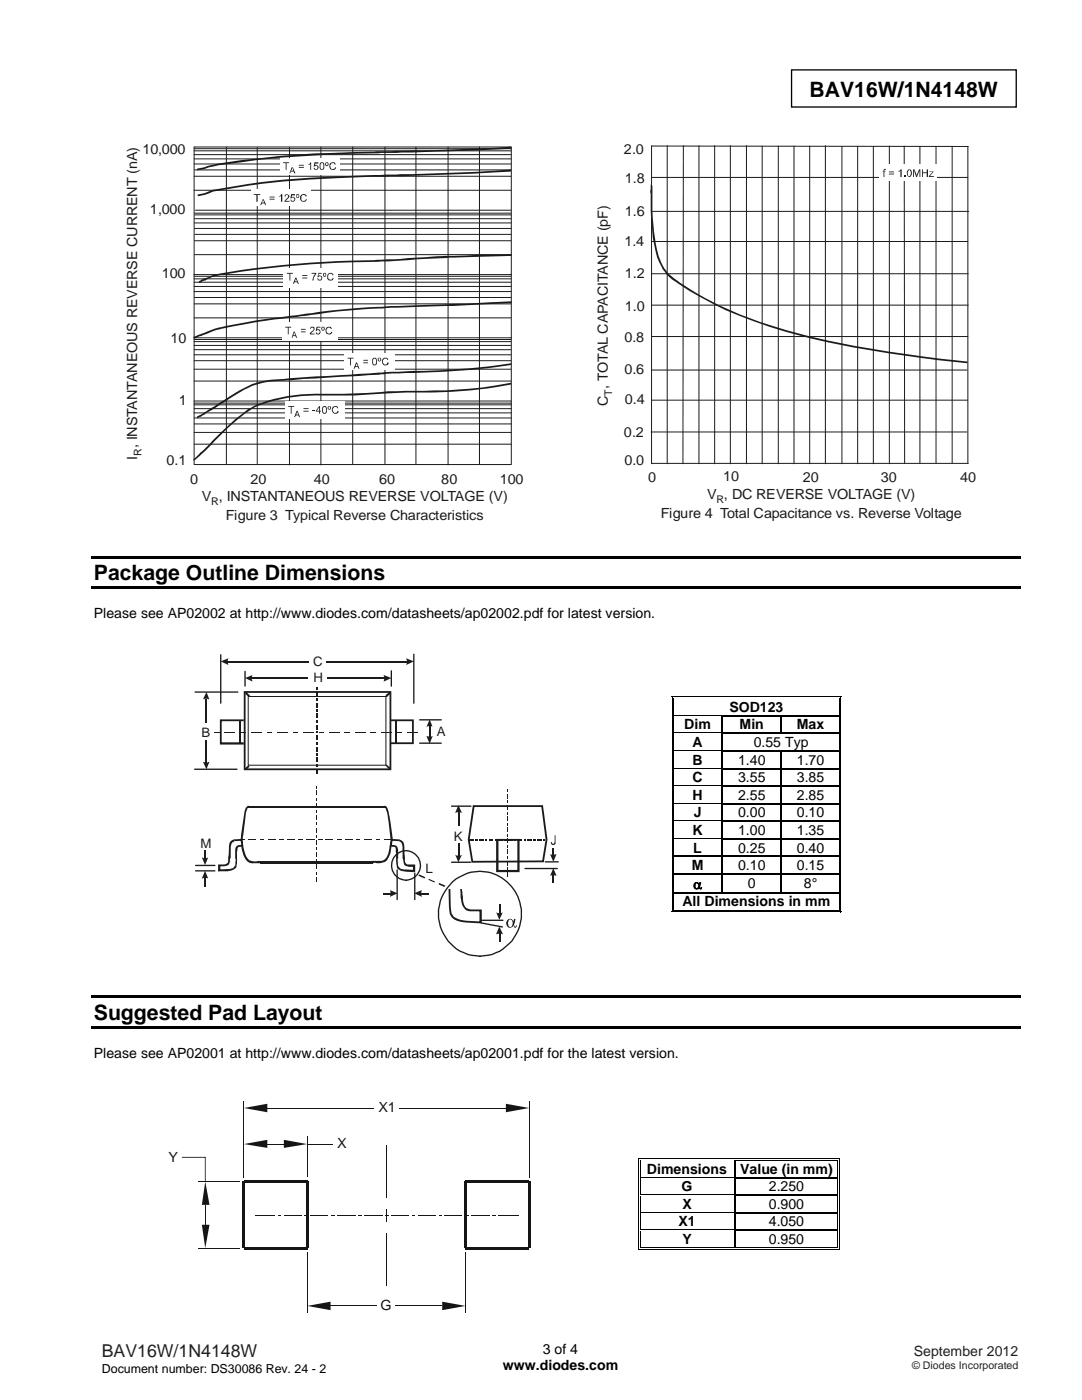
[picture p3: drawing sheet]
<svg xmlns="http://www.w3.org/2000/svg" width="216mm" height="279mm" viewBox="0 0 216 279" stroke-linecap="round" stroke-linejoin="round" font-family="sans-serif">
<path d="M157.9 13.9h44.9v7.5h-44.9z" fill="none" stroke="#000" stroke-width=".26"/>
<g fill="none" stroke="#1f1a17" stroke-width=".2">
<path d="M38.7 29.7h63.2M38.7 35.2h63.2M38.7 32.7h63.2M38.7 30.9h63.2M38.7 31.7h63.2M38.7 30.1h63.2M38.7 38h63.2M38.8 33.9h63.1M45.2 29.3v63.3M51.3 29.4v63.3M57.8 29.4v63.4M64 29.3v63.5"/>
<path d="M70.4 29.3v63.3M76.8 29.3v63.2M83 29.3v63.4M89.4 29.3v63.5M95.7 29.3v63.4M101.9 29.3h-63.2v63.3M102 29.3v63.3M38.7 54.8h63.4M38.7 55.1h63.2M38.7 58.2h63.2M38.7 56.3h63.2M38.7 57.2h63.2"/>
<path d="M38.7 55.6h63.2M38.8 59.4h63.1M38.8 42.5h63.1M38.8 48h63.1M38.8 45.6h63.1M38.8 43.6h63.1M38.8 44.5h63.1M38.8 42.9h63.1M38.8 50.8h63.1M38.9 46.8h63M39 42h62.9M38.7 73.7h63.2"/>
<path d="M38.7 72h63.2M38.7 68.2h63.2M38.7 68.9h63.2M38.7 69.8h63.2M38.7 76.1h63.2M38.7 70.8h63.2M38.7 67.8h63.2M38.7 60.6h63.2M38.7 63.4h63.2M38.8 67.4h63.3M38.7 80h63.3M38.7 88.6h63.3"/>
<path d="M38.7 84.6h63.3M38.7 81.6h63.3M38.7 80.8h63.3M38.7 80.5h63.3M38.7 86.3h63.3M38.7 82.4h63.3M38.7 83.4h63.3M38.7 92.7h63.3"/>
</g>
<g fill="#fff">
<path d="M56.8 80.1h12v3.6h-12z"/>
<path d="M56.2 64.3h11.1v3.6h-11.1z"/>
<path d="M56.6 53.5h10.8v3.8h-10.8z"/>
<path d="M50.1 37.9h11.9v3.2h-11.9z"/>
<path d="M55.9 31.5h11.9v3.3h-11.9z"/>
<path d="M68.7 70.5h10.1v3.4h-10.1z"/>
</g>
<g fill="#1f1a17">
<path d="M57.5 81h1.2v.2h-.5v1.4h-.2v-1.4h-.5z" fill-rule="evenodd"/>
<path d="M60.6 81.5h1v.1h-1zM60.6 82h1v.1h-1z" fill-rule="evenodd"/>
<path d="M63.7 81h.2v1h.1v.1h-.1v.5h-.2v-.5h-.7zM63.7 81.3l-.5 .7h.5z" fill-rule="evenodd"/>
<path d="M64.5 81.1l.5-.1 .2 .5-.1 .9-.6 .2a1.34 1.34 0 0 1 0-1.5zM64.5 81.3v.8l.1 .3h.3l.1-.3v-.6l-.1-.3z" fill-rule="evenodd"/>
<path d="M65.4 81.2a.42 .42 0 0 1 .7 0v.4l-.4 .2-.3-.2zM65.6 81.1v.5h.2l.1-.4z" fill-rule="evenodd"/>
<path d="M66.4 81.2l.8-.2 .3 .5h-.2l-.1-.3h-.5a.62 .62 0 0 0-.3 .8 .62 .62 0 0 0 .7 .4l.2-.4 .3 .1-.1 .2a.78 .78 0 0 1-1.1 0 .78 .78 0 0 1 0-1.1z" fill-rule="evenodd"/>
<path d="M59.2 82h.2l.5 1.2h-.2l-.2-.3h-.5l-.1 .3h-.2zM59.3 82.1l-.2 .6h.4z" fill-rule="evenodd"/>
<path d="M56.9 65.2h1.2v.2h-.5v1.3h-.2v-1.3h-.5z" fill-rule="evenodd"/>
<path d="M60 65.6h1v.2h-1zM60 66.1h1v.2h-1z" fill-rule="evenodd"/>
<path d="M62 65.3h.7a1.03 1.03 0 0 1-.6 1.2l.7 .1v.1h-1v-.2l.8-.8-.2-.3h-.2l-.2 .2h-.2z" fill-rule="evenodd"/>
<path d="M63.2 65.2h.7v.2h-.5l-.1 .4 .4-.1a.6 .6 0 0 1 0 1h-.4l-.3-.2v-.2h.2l.1 .3h.3l.2-.2v-.3l-.2-.2h-.3l-.1 .2-.2-.1z" fill-rule="evenodd"/>
<path d="M64.1 65.4a.42 .42 0 0 1 .7 0l-.2 .6-.4-.1zM64.3 65.4v.4h.3v-.4z" fill-rule="evenodd"/>
<path d="M65.1 65.4l.8-.2 .3 .4h-.1a.49 .49 0 0 0-.6-.2 .49 .49 0 0 0-.4 .4 .61 .61 0 0 0 .7 .8l.3-.2v-.2h.2l-.1 .3a.73 .73 0 0 1-1.1 .1 1.05 1.05 0 0 1 0-1.2z" fill-rule="evenodd"/>
<path d="M58.6 66.1h.2l.5 1.3h-.2l-.2-.3h-.5v.3h-.2zM58.7 66.3l-.2 .6h.4z" fill-rule="evenodd"/>
<path d="M57.3 54.5h1.1v.1h-.5v1.4h-.1v-1.4h-.5z" fill-rule="evenodd"/>
<path d="M60.3 54.9h1v.2h-1zM60.3 55.4h1v.2h-1z" fill-rule="evenodd"/>
<path d="M62.2 54.5h.9l-.6 1.5h-.2v-.2l.5-1.2h-.6z" fill-rule="evenodd"/>
<path d="M63.5 54.5h.7v.1h-.6l-.1 .5 .4-.1 .3 .1a.6 .6 0 0 1-.2 .9l-.6-.1-.1-.3h.2l.1 .2h.3l.2-.2v-.3l-.2-.2-.5 .2z" fill-rule="evenodd"/>
<path d="M64.5 54.6l.1-.1a.4 .4 0 0 1 .5 .2 .4 .4 0 0 1-.2 .5l-.4-.1zM64.6 54.6v.5h.3l.1-.4-.2-.2z" fill-rule="evenodd"/>
<path d="M65.5 54.6a.66 .66 0 0 1 1.1 .3l-.2 .1-.3-.4a.6 .6 0 0 0-.7 .6 .6 .6 0 0 0 .7 .6l.3-.3h.2l-.2 .4a.79 .79 0 0 1-1.1-.3v-.6z" fill-rule="evenodd"/>
<path d="M58.9 55.4h.2l.5 1.3h-.1l-.2-.4h-.5l-.2 .4h-.2zM59 55.6l-.1 .6h.4z" fill-rule="evenodd"/>
<path d="M50.7 38.7h1.2v.2h-.5v1.4h-.2v-1.4h-.5z" fill-rule="evenodd"/>
<path d="M53.8 39.2h1v.2h-1zM53.8 39.7h1v.1h-1z" fill-rule="evenodd"/>
<path d="M56.2 38.7h.1v1.6h-.2v-1.2l-.4 .2z" fill-rule="evenodd"/>
<path d="M56.9 38.8l.4-.1 .5 .5-.8 .9h.8v.2h-1.1l.8-1.1-.2-.3-.3 .1v.2h-.3z" fill-rule="evenodd"/>
<path d="M58.1 38.7h.8v.3h-.6l-.1 .3 .2-.1 .5 .3a.53 .53 0 0 1-.6 .8l-.3-.2-.1-.3 .5 .4 .4-.4-.3-.4-.6 .2z" fill-rule="evenodd"/>
<path d="M59.1 38.8h.5l.1 .4-.2 .3-.4-.1zM59.3 38.9l-.1 .3 .2 .2 .2-.3-.1-.2z" fill-rule="evenodd"/>
<path d="M60.1 39a.7 .7 0 0 1 1.1 .2h-.2v-.1l-.3-.2h-.2l-.4 .3v.6l.2 .3h.4l.5-.3v.2a.73 .73 0 0 1-1.2 .1l-.1-.9z" fill-rule="evenodd"/>
<path d="M52.4 39.8h.2l.5 1.1h-.2l-.1-.3h-.5l-.2 .3h-.2zM52.5 39.8l-.2 .6h.4z" fill-rule="evenodd"/>
<path d="M56.5 32.4h1.2v.2h-.5v1.3h-.2v-1.3h-.5z" fill-rule="evenodd"/>
<path d="M59.6 32.9h1v.2h-1zM59.6 33.3h1v.2h-1z" fill-rule="evenodd"/>
<path d="M62 32.4l.1 1.5h-.2v-1.2l-.3 .3z" fill-rule="evenodd"/>
<path d="M62.8 32.4h.7v.2h-.6l-.1 .4 .3-.1 .3 .2 .2 .3-.3 .5h-.5l-.2-.2v-.2h.2v.2l.3 .1 .3-.2-.2-.5-.6 .1z" fill-rule="evenodd"/>
<path d="M63.9 32.5l.5-.1 .3 .3-.1 1-.6 .2a1.34 1.34 0 0 1-.1-1.4zM64 32.6l-.1 .9 .4 .3 .2-.1a1.02 1.02 0 0 0-.1-1.1z" fill-rule="evenodd"/>
<path d="M64.8 32.8a.4 .4 0 0 1 .8 0 .4 .4 0 0 1-.8 0zM65.2 32.5l-.2 .4 .4 .1v-.4z" fill-rule="evenodd"/>
<path d="M65.9 32.6l.8-.2 .3 .4-.2 .1-.2-.3a.59 .59 0 0 0-.7 .3 .59 .59 0 0 0 .2 .7v.1h.5l.2-.1v-.2h.3l-.1 .3a.73 .73 0 0 1-1.1 0 1.05 1.05 0 0 1 0-1.1z" fill-rule="evenodd"/>
<path d="M58.2 33.4h.2l.5 1.2h-.2l-.1-.4h-.6l-.1 .4h-.1zM58.3 33.5l-.2 .6h.4z" fill-rule="evenodd"/>
<path d="M69.4 71.4h1.1v.2h-.5v1.3h-.1v-1.3h-.5z" fill-rule="evenodd"/>
<path d="M72.5 71.8h.9v.2h-.9zM72.5 72.3h.9v.2h-.9z" fill-rule="evenodd"/>
<path d="M74.4 71.5l.6-.1 .2 .4-.1 .9-.6 .2a1.34 1.34 0 0 1-.1-1.4zM74.5 71.6l-.1 .9 .2 .2h.3l.1-.2v-.7l-.1-.2z" fill-rule="evenodd"/>
<path d="M75.4 71.6a.42 .42 0 0 1 .7 0v.3l-.4 .3-.2-.1zM75.6 71.5l-.1 .4 .3 .1 .1-.4z" fill-rule="evenodd"/>
<path d="M76.4 71.6l.8-.2 .3 .4h-.2l-.1-.2h-.5a.62 .62 0 0 0-.3 .7 .62 .62 0 0 0 .7 .4l.2-.4 .3 .1-.1 .3a.72 .72 0 0 1-.8 .2 .72 .72 0 0 1-.5-.6z" fill-rule="evenodd"/>
<path d="M71.1 72.3h.1l.5 1.3h-.1l-.2-.3h-.5l-.2 .3h-.2zM71.1 72.5l-.1 .6h.4z" fill-rule="evenodd"/>
</g>
<g fill="#1f1a17">
<path d="M62.3 81.9h.6v.2h-.6z"/>
<path d="M80.1 30.1l18.5-.6 3.4-.2v.4l-7.1 .3-12.6 .4h-2.2zM76.1 30.2l4-.1v.3l-4 .1zM74.6 30.3l1.5-.1v.3l-1.4 .1zM43.6 32.6a200.7 200.7 0 0 1 31-2.3l.1 .3-16.2 .7a179.1 179.1 0 0 0-14.9 1.7zM41.6 33.1l2-.5v.4l-1.9 .4zM39.3 33.7l2.3-.6 .1 .3-.9 .3-1.5 .3z"/>
<path d="M82.7 78a99.9 99.9 0 0 0 19.2-1.6l.1 .3a93.6 93.6 0 0 1-19.3 1.6zM75.9 78.3l1.6-.2 5.2-.1v.3l-6.7 .3zM66.3 78.6l9.6-.3 .1 .3-5.2 .3h-4.5zM51.2 80.8a35.3 35.3 0 0 1 15.1-2.2v.3a36.9 36.9 0 0 0-15 2.1zM51.2 80.8v.1zM51.2 80.8l.1 .2zM51.2 80.9l.1 .1zM50.1 81.4l1.1-.6 .1 .2-1.1 .6zM48.8 82.2l1.3-.8 .1 .2-1.2 .9zM42.5 87.9a59.5 59.5 0 0 1 6.3-5.7l.2 .3a48.9 48.9 0 0 0-6.3 5.6zM42.5 87.9l.2 .2-1.1 1.2-.2-.2zM40 90.3l1.4-1.2 .2 .2-1.3 1.3zM40 90.3l.1 .2zM40 90.3l.3 .3zM40.1 90.5l.2 .1zM40 90.3l.3 .3-.4 .3-.2-.2zM38.6 91.7l1.1-1 .2 .2-1.2 1z"/>
<path d="M82.5 74l10.5-.4 9-1.1v.3l-9 1.1-10.5 .5zM77 74.3l5.5-.3v.4l-5.5 .2zM77 74.3v.3zM77 74.3v.1zM76.3 74.4l.7-.1v.3l-.7 .1zM75.6 74.4h.7v.3l-.6 .1zM67.9 74.9l7.7-.5 .1 .4-7.8 .4zM58.2 75.5l9.7-.6v.3l-9.7 .7zM58.1 75.5l.1 .4zM56.7 75.6l1.4-.1v.4l-1.4 .1zM51.2 76.4a18 18 0 0 1 5.5-.8v.4a17 17 0 0 0-5.5 .7zM51.2 76.4v.2zM51.2 76.4v.3zM51.2 76.6v.1zM44.4 80a27.8 27.8 0 0 1 6.8-3.6v.3a24.3 24.3 0 0 0-6.6 3.7zM43.2 80.8l1.2-.8 .2 .4-1.1 .6zM43.2 80.8l.3 .2zM42 81.5l1.2-.7 .3 .2-1.2 .8zM40.5 82.5l1.5-1 .3 .3-1.5 .9zM40.5 82.5l.2 .1zM40.5 82.5l.3 .2zM40.7 82.6l.1 .1zM39.9 82.8l.6-.3 .3 .2-.7 .5zM39.2 83.2l.7-.4 .2 .4-.7 .3z"/>
<path d="M89 60.7l13.1-.6v.4l-11.7 .6h-1.4zM79.4 61.1l9.6-.4v.4l-9.6 .3zM77 61.2l2.4-.1v.3l-2.4 .1zM75.5 61.2h1.5v.3l-1.5 .1zM62.2 62.5l6.4-.8 6.9-.5v.4l-7.9 .5-5.4 .7zM58 63l4.2-.5v.3l-3.1 .5-1.1 .1zM51.1 63.9l6.9-.9v.4l-1.7 .2-5.1 .7zM43.6 65.4l7.5-1.5 .1 .4-7.5 1.4zM43.7 65.6v.1zM43.6 65.4l.1 .3zM43.7 65.6v.1zM41 66.3l2.6-.9 .1 .3-2.5 1zM40.2 66.7l.8-.4 .2 .4-.9 .3zM40.2 66.7l.1 .1zM40.2 66.7l.1 .3zM40.3 66.8v.2zM39.6 66.8l.6-.1 .1 .3-.6 .2zM38.6 67.2l1-.4 .1 .4-1 .4z"/>
<path d="M80 34.8l13.5-.4 8.4-.6v.4l-8.4 .5-13.5 .5zM76 34.9l4-.1v.4l-4 .1zM74.5 34.9h1.5v.4h-1.4zM74.5 35.1l.1 .2zM43.5 37.7a132.7 132.7 0 0 1 14.8-2l16.2-.8 .1 .4-16.2 .8a131.7 131.7 0 0 0-14.8 2zM41.6 38.2l.8-.3 1.1-.2 .1 .4-1.1 .1-.7 .4zM39.4 38.8l1.4-.2 .8-.4 .2 .4-2.3 .6z"/>
<path d="M102 50.7l.1 .4zM90.4 51.1l11.6-.4v.4l-11.5 .3zM89 51.1h1.4l.1 .3-1.5 .1zM81.5 51.5l7.5-.4v.4l-7.5 .4zM76.1 51.8l5.4-.3v.4l-5.4 .3zM74.6 51.9l1.5-.1v.4l-1.4 .1zM43.6 54.6a172.5 172.5 0 0 1 14.9-1.9l11.8-.7 4.3-.1 .1 .4-8.8 .2-7.3 .5a174.2 174.2 0 0 0-15 2zM41.6 55.3l.9-.4 1.1-.3v.4l-1.9 .6zM40.9 55.6l.7-.3 .1 .3-.7 .3zM40.9 55.6v.1zM40.9 55.6l.1 .3zM40.9 55.7l.1 .2zM40.7 55.6h.2v.4h-.1zM40.7 55.6l.1 .2zM40.2 55.8l.5-.2 .1 .4-.5 .2zM40.2 55.8l.1 .4-.3-.2zM39.7 56.1l.3-.1 .3 .2-.5 .3z"/>
</g>
<g fill="none" stroke="#1f1a17" stroke-width=".2">
<path d="M130 29.1v63.5M130 35.4h63.1M130.1 29.1l63.1 .1M133.1 29.1v63.5M136.4 29.1l-.1 63.5M139.5 29.1v63.5M142.6 29.1v63.5M145.7 29.1v63.5M148.9 29.1v63.5M152.1 29.1v63.5M155.3 29.1v63.5M158.4 29.1v63.5"/>
<path d="M161.6 29.1v63.5M164.7 29.1v63.5M168 29.2v63.4M171.1 29.2v63.4M174.3 29.2v63.4M177.5 29.1v63.5M180.4 29.1l.1 63.4M183.6 29.2v63.3M186.8 29.2v63.3M190 29.2v63.2M193.1 29.2v63.3M130 54.6h63.2"/>
<path d="M130 42.2h63.3M130.1 48.2h63M130 67.2h63.1M130 73.9h63M130.1 79.9h63M130.1 60.9h63.1M129.9 86.2h63.1M130 92.5h63.2"/>
</g>
<path d="M129.8 36.9l.4 .2v.6h-.4zM129.8 37.7h.4v.6h-.4zM129.8 38.3l.4 .1zM129.8 38.4h.4v.8h-.4zM129.8 39.2h.4v2.8l.2 3.4h-.3l-.3-3.4zM130.1 45.4h.3l.7 4.5-.3 .1-.5-2.5zM130.8 50l.3-.1a10.5 10.5 0 0 0 2.1 4.6l-.2 .2-.8-1-1.1-2.4zM133.2 54.5l1.2 1-.2 .3-1.2-1.1zM134.4 55.5l1.3 .9-.3 .3-1.2-.9zM135.7 56.4a71.4 71.4 0 0 0 21.2 9.5l-.1 .3a81.4 81.4 0 0 1-19.2-8.1l-2.2-1.4zM156.9 65.9a208.2 208.2 0 0 0 30.6 5.7l5.5 .6v.3l-5.6-.6a215.8 215.8 0 0 1-30.6-5.7z" fill="#1f1a17"/>
<path d="M175.5 32.9h11.4v3.3h-11.4z" fill="#fff"/>
<g fill="#1f1a17">
<path d="M176.5 33.7l.3 .1-.3 .2v.2l.2 .1h-.2v1h-.2v-1l-.2-.1h.2v-.3z" fill-rule="evenodd"/>
<path d="M177.4 34.2h1v.2h-1zM177.4 34.6h1v.2h-1z" fill-rule="evenodd"/>
<path d="M179.3 34.1l.6-.3v1.5h-.2v-1.2l-.3 .2z" fill-rule="evenodd"/>
<path d="M181.3 33.8h.3l.3 .5v.7l-.3 .3h-.2a.91 .91 0 0 1-.1-1.5zM181.3 34.1l-.2 .5 .1 .5h.4a.85 .85 0 0 0-.2-1.2z" fill-rule="evenodd"/>
<path d="M182.2 33.8h.3l.4 1.3 .5-1.3h.2v1.5h-.1v-1.2l-.5 1.2h-.2l-.4-1.3v1.3h-.2z" fill-rule="evenodd"/>
<path d="M184 33.8h.2v.6h.7v-.6h.3v1.5h-.3v-.7h-.7v.7h-.2z" fill-rule="evenodd"/>
<path d="M185.4 34.2h.9l-.7 1h.8v.1h-1.1v-.1l.8-.9z" fill-rule="evenodd"/>
</g>
<path d="M180.4 35.1h.3v.2h-.3z" fill="#1f1a17"/>
<path d="M18.2 110.9h185.5v.5h-185.5zM18.2 117h185.5v.5h-185.5zM18.2 198.7h185.5v.5h-185.5zM18.2 204.8h185.5v.5h-185.5z" fill="#000"/>
<g fill="#fff">
<path d="M134.6 139.5h32.8v3.2h-32.8z"/>
<path d="M134.6 139.5h32.7v3.2h-32.7z"/>
</g>
<path d="M134 138.9h.2v.6h-.2zM134 138.9h.5v.2h-.5zM134.4 139.3h.1v.2h-.1zM134.4 139.3h.1v.1h-.1z" fill="#000"/>
<path d="M134.5 139h32.9M134.5 139.4h32.9" fill="none" stroke="#000" stroke-width=".2"/>
<path d="M134.5 139.4l32.9 .1z" fill="#fff"/>
<path d="M167.4 138.9h.5v.2h-.5zM167.4 139.3h.1v.2h-.1zM167.4 139.3h.1v.1h-.1zM167.7 138.9h.2v.6h-.2z" fill="#000"/>
<path d="M134.1 139.5v3.2M134.5 139.5v3.2M167.4 139.5v3.2M167.8 139.5v3.2" fill="none" stroke="#000" stroke-width=".2"/>
<g fill="#fff">
<path d="M134.6 143h9.4v3.2h-9.4z"/>
<path d="M134.6 143h9.2v3.2h-9.2z"/>
</g>
<path d="M134 142.7h.2v.3h-.2zM134.4 142.7h.1v.3h-.1z" fill="#000"/>
<path d="M134.5 142.8h9.5" fill="none" stroke="#000" stroke-width=".25"/>
<path d="M134.5 143h9.5z" fill="#fff"/>
<path d="M144 142.7h.3v.3h-.3zM155.7 142.7h.3v.3h-.3zM167.4 142.7h.1v.3h-.1zM167.7 142.7h.2v.3h-.2z" fill="#000"/>
<path d="M144.1 143v3.2M144.3 142.8h11.4M155.9 143v3.2M156 142.8h11.4" fill="none" stroke="#000" stroke-width=".25"/>
<path d="M134.1 143v3.2M134.5 143v3.2M167.4 143v3.2M167.8 143v3.2" fill="none" stroke="#000" stroke-width=".2"/>
<g fill="#fff">
<path d="M134.6 146.5h9.4v3.2h-9.4z"/>
<path d="M134.6 146.5h9.2v3.2h-9.2z"/>
</g>
<path d="M134 146.2h.2v.3h-.2zM134.4 146.2h.1v.3h-.1z" fill="#000"/>
<path d="M134.5 146.3h9.5" fill="none" stroke="#000" stroke-width=".25"/>
<path d="M134.5 146.5h9.5z" fill="#fff"/>
<path d="M144 146.2h.3v.3h-.3zM167.4 146.2h.1v.3h-.1zM167.7 146.2h.2v.3h-.2z" fill="#000"/>
<path d="M144.1 146.5v3.2M144.3 146.3h23.1" fill="none" stroke="#000" stroke-width=".25"/>
<path d="M134.1 146.5v3.2M134.5 146.5v3.2M167.4 146.5v3.2M167.8 146.5v3.2" fill="none" stroke="#000" stroke-width=".2"/>
<g fill="#fff">
<path d="M134.6 150h9.4v3.2h-9.4z"/>
<path d="M134.6 150h9.2v3.2h-9.2z"/>
</g>
<path d="M134 149.7h.2v.3h-.2zM134.4 149.7h.1v.3h-.1z" fill="#000"/>
<path d="M134.5 149.9h9.5" fill="none" stroke="#000" stroke-width=".25"/>
<path d="M134.5 150h9.5z" fill="#fff"/>
<path d="M144 149.7h.3v.3h-.3zM155.7 149.7h.3v.3h-.3zM167.4 149.7h.1v.3h-.1zM167.7 149.7h.2v.3h-.2z" fill="#000"/>
<path d="M144.1 150v3.2M144.3 149.9h11.4M155.9 150v3.2M156 149.9h11.4" fill="none" stroke="#000" stroke-width=".25"/>
<path d="M134.1 150v3.2M134.5 150v3.2M167.4 150v3.2M167.8 150v3.2" fill="none" stroke="#000" stroke-width=".2"/>
<g fill="#fff">
<path d="M134.6 153.5h9.4v3.3h-9.4z"/>
<path d="M134.6 153.5h9.2v3.3h-9.2z"/>
</g>
<path d="M134 153.2h.2v.3h-.2zM134.4 153.2h.1v.3h-.1z" fill="#000"/>
<path d="M134.5 153.4h9.5" fill="none" stroke="#000" stroke-width=".25"/>
<path d="M134.5 153.5h9.5z" fill="#fff"/>
<path d="M144 153.2h.3v.3h-.3zM155.7 153.2h.3v.3h-.3zM167.4 153.2h.1v.3h-.1zM167.7 153.2h.2v.3h-.2z" fill="#000"/>
<path d="M144.1 153.5v3.3M144.3 153.4h11.4M155.9 153.5v3.3M156 153.4h11.4" fill="none" stroke="#000" stroke-width=".25"/>
<path d="M134.1 153.5v3.3M134.5 153.5v3.3M167.4 153.5v3.3M167.8 153.5v3.3" fill="none" stroke="#000" stroke-width=".2"/>
<g fill="#fff">
<path d="M134.6 157h9.4v3.3h-9.4z"/>
<path d="M134.6 157h9.2v3.3h-9.2z"/>
</g>
<path d="M134 156.8h.2v.2h-.2zM134.4 156.8h.1v.2h-.1z" fill="#000"/>
<path d="M134.5 156.9h9.5" fill="none" stroke="#000" stroke-width=".25"/>
<path d="M134.5 157h9.5z" fill="#fff"/>
<path d="M144 156.8h.3v.2h-.3zM155.7 156.8h.3v.2h-.3zM167.4 156.8h.1v.2h-.1zM167.7 156.8h.2v.2h-.2z" fill="#000"/>
<path d="M144.1 157v3.3M144.3 156.9h11.4M155.9 157v3.3M156 156.9h11.4" fill="none" stroke="#000" stroke-width=".25"/>
<path d="M134.1 157v3.3M134.5 157v3.3M167.4 157v3.3M167.8 157v3.3" fill="none" stroke="#000" stroke-width=".2"/>
<g fill="#fff">
<path d="M134.6 160.5h9.4v3.3h-9.4z"/>
<path d="M134.6 160.5h9.2v3.3h-9.2z"/>
</g>
<path d="M134 160.3h.2v.2h-.2zM134.4 160.3h.1v.2h-.1z" fill="#000"/>
<path d="M134.5 160.4h9.5" fill="none" stroke="#000" stroke-width=".25"/>
<path d="M134.5 160.5h9.5z" fill="#fff"/>
<path d="M144 160.3h.3v.2h-.3zM155.7 160.3h.3v.2h-.3zM167.4 160.3h.1v.2h-.1zM167.7 160.3h.2v.2h-.2z" fill="#000"/>
<path d="M144.1 160.5v3.3M144.3 160.4h11.4M155.9 160.5v3.3M156 160.4h11.4" fill="none" stroke="#000" stroke-width=".25"/>
<path d="M134.1 160.5v3.3M134.5 160.5v3.3M167.4 160.5v3.3M167.8 160.5v3.3" fill="none" stroke="#000" stroke-width=".2"/>
<g fill="#fff">
<path d="M134.6 164h9.4v3.3h-9.4z"/>
<path d="M134.6 164h9.2v3.3h-9.2z"/>
</g>
<path d="M134 163.8h.2v.2h-.2zM134.4 163.8h.1v.2h-.1z" fill="#000"/>
<path d="M134.5 163.9h9.5" fill="none" stroke="#000" stroke-width=".25"/>
<path d="M134.5 164h9.5z" fill="#fff"/>
<path d="M144 163.8h.3v.2h-.3zM155.7 163.8h.3v.2h-.3zM167.4 163.8h.1v.2h-.1zM167.7 163.8h.2v.2h-.2z" fill="#000"/>
<path d="M144.1 164v3.3M144.3 163.9h11.4M155.9 164v3.3M156 163.9h11.4" fill="none" stroke="#000" stroke-width=".25"/>
<path d="M134.1 164v3.3M134.5 164v3.3M167.4 164v3.3M167.8 164v3.3" fill="none" stroke="#000" stroke-width=".2"/>
<g fill="#fff">
<path d="M134.6 167.6h9.4v3.2h-9.4z"/>
<path d="M134.6 167.6h9.2v3.2h-9.2z"/>
</g>
<path d="M134 167.3h.2v.3h-.2zM134.4 167.3h.1v.3h-.1z" fill="#000"/>
<path d="M134.5 167.4h9.5" fill="none" stroke="#000" stroke-width=".25"/>
<path d="M134.5 167.5l9.5 .1z" fill="#fff"/>
<path d="M144 167.3h.3v.3h-.3zM155.7 167.3h.3v.3h-.3zM167.4 167.3h.1v.3h-.1zM167.7 167.3h.2v.3h-.2z" fill="#000"/>
<path d="M144.1 167.6v3.2M144.3 167.4h11.4M155.9 167.6v3.2M156 167.4h11.4" fill="none" stroke="#000" stroke-width=".25"/>
<path d="M134.1 167.6v3.2M134.5 167.6v3.2M167.4 167.6v3.2M167.8 167.6v3.2" fill="none" stroke="#000" stroke-width=".2"/>
<g fill="#fff">
<path d="M134.6 171.1h9.4v3.2h-9.4z"/>
<path d="M134.6 171.1h9.2v3.2h-9.2z"/>
</g>
<path d="M134 170.8h.2v.3h-.2zM134.4 170.8h.1v.3h-.1z" fill="#000"/>
<path d="M134.5 170.9h9.5" fill="none" stroke="#000" stroke-width=".25"/>
<path d="M134.5 171l9.5 .1z" fill="#fff"/>
<g fill="#000">
<path d="M134 174.3h.2v.3h-.2zM134 178h.2v.3h-.2zM134.4 174.3h.1v.3h-.1zM134.4 178h.1v.3h-.1zM144 170.8h.3v.3h-.3zM144 174.3h.3v.3h-.3zM155.7 170.8h.3v.3h-.3zM155.7 174.3h.3v.3h-.3zM167.4 170.8h.1v.3h-.1zM167.4 174.3h.1v.3h-.1zM167.4 178h.1v.3h-.1zM167.7 170.8h.2v.3h-.2z"/>
<path d="M167.7 174.3h.2v.3h-.2zM167.7 178h.2v.3h-.2zM134 181.9h.5v.2h-.5zM134.4 181.6h.1v.1h-.1zM167.4 181.9h.5v.2h-.5zM167.4 181.6h.1v.1h-.1zM167.7 181.6h.2v.5h-.2z"/>
</g>
<path d="M134.5 174.4h9.5M134.5 178.2h32.9M144.1 171.1v3.2M144.1 174.6v3.4M144.3 170.9h11.4M144.3 174.4h11.4M155.9 171.1v3.2M155.9 174.6v3.4M156 170.9h11.4M156 174.4h11.4" fill="none" stroke="#000" stroke-width=".25"/>
<g fill="none" stroke="#000" stroke-width=".2">
<path d="M134.1 171.1v3.2M134.1 174.6v3.4M134.1 178.3v3.8M134.5 171.1v3.2M134.5 174.6v3.4M134.5 178.3v3.3M167.4 171.1v3.2M167.4 174.6v3.4M167.4 178.3v3.3M167.8 171.1v3.2M167.8 174.6v3.4M167.8 178.3v3.3"/>
<path d="M134.5 182h32.9M134.5 181.7h32.9"/>
</g>
<g fill="#fff">
<path d="M127.8 231.6h18.7v3.3h-18.7z"/>
<path d="M128.3 231.6h17.6v3.3h-17.6z"/>
</g>
<path d="M127.3 231.1h.2v.5h-.2zM127.3 231.1h.5v.2h-.5zM127.7 231.5h.1v.1h-.1z" fill="#000"/>
<path d="M127.8 231.2h18.7M127.8 231.5h18.7" fill="none" stroke="#000" stroke-width=".2"/>
<path d="M127.8 231.6h18.7z" fill="#fff"/>
<path d="M146.5 231.6h.3zM146.5 231.1h.5v.2h-.5zM146.5 231.5h.5v.1h-.5zM167 231.1h.5v.2h-.5zM167 231.5h.2v.1h-.2zM167.4 231.1h.1v.5h-.1z" fill="#000"/>
<path d="M127.4 231.6v3.3M127.8 231.6v3.3M147 231.2h20M147 231.5h20M167.1 231.6v3.3M167.4 231.6v3.3" fill="none" stroke="#000" stroke-width=".2"/>
<path d="M146.6 231.6v3.3" fill="none" stroke="#000" stroke-width=".25"/>
<g fill="#fff">
<path d="M127.8 235.1h18.7v3.3h-18.7z"/>
<path d="M128.3 235.1h17.6v3.3h-17.6z"/>
</g>
<path d="M127.3 234.9h.2v.3h-.2zM127.7 234.9h.1v.3h-.1z" fill="#000"/>
<path d="M127.8 235h18.7" fill="none" stroke="#000" stroke-width=".25"/>
<path d="M127.8 235.1l18.7 .1z" fill="#fff"/>
<path d="M146.5 234.9h.3v.3h-.3zM167 234.9h.2v.3h-.2zM167.4 234.9h.1v.3h-.1z" fill="#000"/>
<path d="M146.6 235.2v3.2M146.8 235h20.2" fill="none" stroke="#000" stroke-width=".25"/>
<path d="M127.4 235.2v3.2M127.8 235.2v3.2M167.1 235.2v3.2M167.4 235.2v3.2" fill="none" stroke="#000" stroke-width=".2"/>
<g fill="#fff">
<path d="M127.8 238.7h18.7v3.2h-18.7z"/>
<path d="M128.3 238.7h17.6v3.2h-17.6z"/>
</g>
<path d="M127.3 238.4h.2v.3h-.2zM127.7 238.4h.1v.3h-.1z" fill="#000"/>
<path d="M127.8 238.5h18.7" fill="none" stroke="#000" stroke-width=".25"/>
<path d="M127.8 238.7h18.7z" fill="#fff"/>
<path d="M146.5 238.4h.3v.3h-.3zM167 238.4h.2v.3h-.2zM167.4 238.4h.1v.3h-.1z" fill="#000"/>
<path d="M146.6 238.7v3.2M146.8 238.5h20.2" fill="none" stroke="#000" stroke-width=".25"/>
<path d="M127.4 238.7v3.2M127.8 238.7v3.2M167.1 238.7v3.2M167.4 238.7v3.2" fill="none" stroke="#000" stroke-width=".2"/>
<g fill="#fff">
<path d="M127.8 242.2h18.7v3.2h-18.7z"/>
<path d="M128.3 242.2h17.6v3.2h-17.6z"/>
</g>
<path d="M127.3 241.9h.2v.3h-.2zM127.7 241.9h.1v.3h-.1z" fill="#000"/>
<path d="M127.8 242h18.7" fill="none" stroke="#000" stroke-width=".25"/>
<path d="M127.8 242.2h18.7z" fill="#fff"/>
<path d="M146.5 241.9h.3v.3h-.3zM167 241.9h.2v.3h-.2zM167.4 241.9h.1v.3h-.1z" fill="#000"/>
<path d="M146.6 242.2v3.2M146.8 242h20.2" fill="none" stroke="#000" stroke-width=".25"/>
<path d="M127.4 242.2v3.2M127.8 242.2v3.2M167.1 242.2v3.2M167.4 242.2v3.2" fill="none" stroke="#000" stroke-width=".2"/>
<g fill="#fff">
<path d="M127.8 245.7h18.7v3.2h-18.7z"/>
<path d="M128.3 245.7h17.6v3.2h-17.6z"/>
</g>
<path d="M127.3 245.4h.2v.3h-.2zM127.7 245.4h.1v.3h-.1z" fill="#000"/>
<path d="M127.8 245.5h18.7" fill="none" stroke="#000" stroke-width=".25"/>
<path d="M127.8 245.7h18.7z" fill="#fff"/>
<path d="M127.3 249.3h.5v.1h-.5zM127.7 248.9h.1v.2h-.1zM146.5 245.4h.3v.3h-.3zM146.5 248.9h.5v.2h-.5zM167 245.4h.2v.3h-.2zM167 249.3h.5v.1h-.5zM167 248.9h.2v.2h-.2zM167.4 245.4h.1v.3h-.1zM167.4 248.9h.1v.5h-.1z" fill="#000"/>
<path d="M146.6 245.7v3.2M146.8 245.5h20.2" fill="none" stroke="#000" stroke-width=".25"/>
<path d="M127.4 245.7v3.7M127.8 245.7v3.2M127.8 249.4h39.2M127.8 249h18.7M147 249h20M167.1 245.7v3.2M167.4 245.7v3.2" fill="none" stroke="#000" stroke-width=".2"/>
<path d="M94.5 160.9h13.7l.9 6.6-.7 4.4-14.1 .1-.8-4.5z" fill-rule="evenodd" fill="#fff"/>
<path d="M94.3 171.8l14.1-.1v.4l-14.1 .1zM94.1 172h.2v.2h-.2zM93.3 167.6l.4-.1 .7 4.5h-.3zM93.3 167.5h.2zM94.3 160.8l.4 .1-1 6.7-.4-.1zM94.3 160.7h.2v.2zM94.5 160.7h13.7v.4h-13.7zM108.2 160.7l.2 .1-.2 .1zM108 160.9l.4-.1 .8 6.7-.3 .1zM109.1 167.5l.1 .1zM108.9 167.5l.3 .1-.7 4.4-.3-.1zM108.4 171.9l.1 .2h-.1z" fill="#1f1a17"/>
<path d="M90.1 160.9h3.9M90.1 172.1h3.8" fill="none" stroke="#1f1a17" stroke-width=".27"/>
<path d="M52 171.8h22.5v.5h-22.5z" fill="#1f1a17"/>
<path d="M39 172.7h3.9M39 173.8h3.9M79.2 173.6v5.9M82.8 174.2v5.3M104.8 173.3h6.4M108.8 172h2.6M96 183.7h4.4M96 184.2l4.3 .8" fill="none" stroke="#1f1a17" stroke-width=".27"/>
<path d="M91.5 160.7l.7 1.5-.5-.1-.9 .1z" fill-rule="evenodd" fill="#1f1a17"/>
<path d="M91.5 162.1v8.7" fill="none" stroke="#1f1a17" stroke-width=".28"/>
<g fill="#1f1a17">
<path d="M90.8 170.6l.3 .2h.8l.3-.2-.7 1.5z" fill-rule="evenodd"/>
<path d="M40.3 171.1l.3 .2h.6l.4-.2-.7 1.5z" fill-rule="evenodd"/>
<path d="M77.8 177.7l1.5 .6-1.5 .7 .1-.3z" fill-rule="evenodd"/>
<path d="M40.9 173.8l.7 1.5-.2-.1-1.1 .1z" fill-rule="evenodd"/>
<path d="M82.7 178.3l1.5-.6a1.35 1.35 0 0 0 0 1.3z" fill-rule="evenodd"/>
<path d="M109.8 170.5h1.2l-.6 1.5z" fill-rule="evenodd"/>
<path d="M110.4 173.2l.6 1.6h-1.2z" fill-rule="evenodd"/>
</g>
<g fill="#1f1a17">
<path d="M40.8 169.7h.3v1.6h-.3z"/>
<path d="M76.5 178.2h1.5v.3h-1.5z"/>
<path d="M40.8 175.1h.3v1.8h-.3z"/>
<path d="M84 178.2h1.5v.3h-1.5z"/>
<path d="M110.2 169.2h.3v1.4h-.3z"/>
<path d="M110.2 174.6h.3v1.5h-.3z"/>
</g>
<path d="M89.6 165h3.3v3.2h-3.3z" fill="#fff"/>
<g fill="#1f1a17">
<path d="M101.2 183.6a.66 .66 0 0 1 .7-.2 .66 .66 0 0 1 .5 .5l.2-.5h.3l-.3 1.3 .4 .2 .1-.3v.3l-.2 .3-.3-.1-.1-.5a.8 .8 0 0 1-1.1 .4 .8 .8 0 0 1-.3-1.1zM101.6 183.6l-.3 .7 .1 .3a.4 .4 0 0 0 .2 .3 .4 .4 0 0 0 .5 0 .85 .85 0 0 0-.3-1.4z" fill-rule="evenodd"/>
<path d="M110.7 166.7h.1v1.7a.52 .52 0 0 1-.6 .2 .52 .52 0 0 1-.3-.5h.2l.1 .3 .4-.1z" fill-rule="evenodd"/>
</g>
<g fill="#1f1a17">
<path d="M76.7 160.8a1.19 1.19 0 0 1 .9 1.3l.8 5.2h-.5l-.3-3.1a6 6 0 0 0-.8-3l-.2-.1zM77.9 167.3l.5 .1-.4 .1z"/>
<path d="M49.2 161.1l.4-.3 .1 .3-.3 .2-.3 .8-.6 4.6h-.4l.7-4.8zM48.1 166.7h.4v.8h-.5z"/>
<path d="M74.3 171.8h.9v.5l-.4-.1-.4 .1zM78 167.5h.4l-.3 1.6a3.8 3.8 0 0 1-1.3 2.9l-1 .3h-.6v-.5a1.9 1.9 0 0 0 2.4-1.8z"/>
<path d="M51.1 171.9l.5-.1 .5 .1-.1 .4h-.9zM48 167.5l.4-.1a6.4 6.4 0 0 0 1.4 4.3l1.3 .2v.4a2.18 2.18 0 0 1-2.6-2z"/>
</g>
<path d="M49.4 161h27.5" fill="none" stroke="#1f1a17" stroke-width=".36"/>
<path d="M79.2 170.6h1.1a1.22 1.22 0 0 1 .3 1.2 1.02 1.02 0 0 0 .7 .9h1.4v1.1l-2.5-.2a.99 .99 0 0 1-.9-1.2z" fill-rule="evenodd" fill="#fff"/>
<path d="M79.9 170.4l.6 .1 .2 .1 .1 .6h-.4l-.2-.4h-.3zM79.2 170.4h.7v.4h-.7zM79 170.4h.2v.2zM79.1 170.6h.3l.1 1.8h-.4zM79.3 172.4h.2zM79.1 172.4h.4v.5l.2 .3-.3 .2-.2-.2zM79.7 173.2a1.65 1.65 0 0 0 1.3 .3v.5a2.39 2.39 0 0 1-1.6-.6zM81 173.7v.3zM81 173.5l1.7 .1-.1 .5-1.6-.1zM82.7 173.8h.1v.3h-.2zM82.4 172.7h.4v1.1h-.4zM82.7 172.5h.1v.2h-.1zM81.6 172.5h1.1v.5h-1.1zM80.6 172.4l.3-.2 .2 .2 .5 .1v.5a1.05 1.05 0 0 1-1-.6zM80.4 171.3h.4l.1 .9-.3 .2-.2-.5zM80.6 171.3h.2zM80.4 171.2l.4 .1-.4 .1zM80.6 171.2h.2z" fill="#1f1a17"/>
<path d="M89.7 176.8l2 .1a3 3 0 0 1 .4 2.1l.1 .6a3.2 3.2 0 0 0 .8 1.8l1 .3h1.9v2.4a10.8 10.8 0 0 1-5.2-.8 1.86 1.86 0 0 1-.8-1.7z" fill-rule="evenodd" fill="#fff"/>
<path d="M90.9 176.7a.85 .85 0 0 1 1 0 .85 .85 0 0 1 .3 .9l.1 .5-.4 .1-.2-1.1-.8-.1zM89.7 176.7h1.2v.3h-1.2zM89.5 176.6l.2 .1v.1h-.2zM89.5 176.8h.4v4.2h-.3zM89.7 181h.2zM89.6 181h.3l.2 1.3-.4 .1zM89.7 182.4l.4-.1a3.2 3.2 0 0 0 2.9 1.4v.4a3.3 3.3 0 0 1-3.3-1.7zM93 183.9v.2zM93 183.7l2.9 .2v.4l-2.9-.2zM95.9 184.1h.2v.2h-.2zM95.7 181.7h.4v2.4h-.4zM95.9 181.5h.2v.2h-.2zM94 181.5h1.9v.4h-1.9zM92.3 180.7l.3-.1a1.34 1.34 0 0 0 1.4 .9v.4h-.3a1.67 1.67 0 0 1-1.4-1.2zM91.9 178.5h.4l.3 2.1-.3 .1-.4-1.6zM92.1 178.5h.2zM91.9 178.2l.4-.1v.4h-.4zM92.1 178.1h.2z" fill="#1f1a17"/>
<path d="M43.7 172.7a2.71 2.71 0 0 0 1.8-.3l.3-.7a1.22 1.22 0 0 1 .2-1.1h1.1l-.1 2.2a1.54 1.54 0 0 1-1.7 .8l-1.6 .1z" fill-rule="evenodd" fill="#fff"/>
<path d="M45.7 170.6l.1-.1 .7-.1v.4h-.4l-.2 .4-.3-.1zM46.5 170.4h.6v.4h-.6zM47.1 170.4h.2v.2h-.2zM46.9 170.6h.4v1.8h-.5zM46.8 172.4h.2zM46.8 172.4h.5l-.2 .8-.2 .1-.2-.2 .1-.3zM45.3 173.4l.9-.1 .5-.2 .2 .2-.6 .4-1 .2zM45.3 173.6v.3zM43.7 173.5l1.6-.1v.5h-1.5zM43.5 173.7l.3 .2-.3 .1zM43.5 172.7h.5v1h-.5zM43.5 172.5h.2v.2h-.2zM43.7 172.5h1.1v.4h-1.1zM44.8 172.5l.7-.3 .3 .2a1.12 1.12 0 0 1-1 .5zM45.5 172.2l.1 .1zM45.6 171.3h.3l-.1 1.1-.3-.2zM45.6 171.3h.2zM45.6 171.1h.3v.2h-.3zM45.6 171.1h.2z" fill="#1f1a17"/>
<path d="M78.2 167.6l1.4 .1a1.46 1.46 0 0 1 .9 1.8v2.7h-1l-.3-.3v-1.9l-.1-.9-.3-.2-.8-.1z" fill-rule="evenodd" fill="#fff"/>
<path d="M79.1 171.6h.3l.2 .4h.4l.1 .4a.72 .72 0 0 1-1-.5zM80 172h.6l-.1 .4h-.4zM80.5 172.2h.3v.2h-.3zM80.3 169.5h.4l.1 2.7h-.5zM80.3 169.5h.2zM80.3 169.4l.4 .1zM80.3 169.4h.2zM79.7 167.5a1.51 1.51 0 0 1 1 1.9h-.4v-.4a1.12 1.12 0 0 0-.7-1.1zM79.6 167.5v.2zM78.2 167.4l1.4 .1v.4l-1.4-.1zM78.1 167.4l.1 .2h-.2zM78 167.6h.4l-.2 1.2h-.4zM77.8 168.8h.2v.2h-.2zM78 168.6l.8 .1v.3h-.8zM78.8 168.7l.5 .4 .1 .9h-.4zM79 170h.4v.5h-.3zM79.2 170.5h.2zM79.1 170.5h.3v1.1h-.3zM79.1 171.6h.1z" fill="#1f1a17"/>
<path d="M46.4 167.9l.4-.2 1.4-.1 .2 1.2-.8 .1-.3 .2-.2 .8v1.9l-.3 .3h-1v-2.6a1.78 1.78 0 0 1 .6-1.6z" fill-rule="evenodd" fill="#fff"/>
<path d="M46.4 171.9h.4l.1-.3h.4l-.3 .7h-.7zM45.8 171.9h.6l-.1 .4h-.5zM45.6 172.1h.2v.2l-.2 .1zM45.7 169.5h.3v2.6h-.4zM45.8 169.5h.2zM45.7 169.4l.3 .1zM46 167.9l.7-.4 .1 .4-.2 .2a1.05 1.05 0 0 0-.6 .9v.4h-.3a2.04 2.04 0 0 1 .3-1.5zM46.7 167.5l.1 .2zM46.8 167.5l1.4-.1v.4l-1.4 .1zM48.2 167.4l.2 .2h-.2zM48 167.7l.4-.1 .1 1.2h-.3zM48.4 168.8h.1v.2h-.1zM47.6 168.7l.8-.1v.4h-.8zM47.2 168.9l.4-.2-.3 1.3h-.4a1.14 1.14 0 0 1 .3-1.1zM46.9 170h.4v.5l-.4-.1zM46.9 170.4l.2 .1zM46.9 170.5h.4v1.1h-.4zM47.1 171.6h.2z" fill="#1f1a17"/>
<path d="M79.4 171.5h.9l.2 1.2-1 .1z" fill-rule="evenodd" fill="#fff"/>
<path d="M79.4 171.5h.9l.2 1.2-1 .1z" fill="none" stroke="#fff" stroke-width=".2"/>
<path d="M46 171.4l.9 .1-.1 1.2-1-.1z" fill-rule="evenodd" fill="#fff"/>
<path d="M46 171.4l.9 .1-.1 1.2-1-.1z" fill="none" stroke="#fff" stroke-width=".2"/>
<g fill="#1f1a17">
<path d="M63.1 156.8h.2v.5h-.2z"/>
<path d="M63.1 157.7h.2v1h-.2z"/>
<path d="M63.1 159.3h.2v.4h-.2z"/>
<path d="M63.1 160.3h.2v.9h-.2z"/>
<path d="M63.1 161.7h.2v.5h-.2z"/>
<path d="M63.1 162.7h.2v1h-.2z"/>
<path d="M63.1 164.2h.2v.5h-.2z"/>
<path d="M63.1 165.2h.2v1h-.2z"/>
<path d="M63.1 166.6h.2v.6h-.2z"/>
<path d="M63.1 167.6h.2v1h-.2z"/>
<path d="M63.1 169.1h.2v.5h-.2z"/>
<path d="M63.1 170h.2v1h-.2z"/>
<path d="M63.1 171.6h.2v.4h-.2z"/>
<path d="M63.1 172.5h.2v1h-.2z"/>
<path d="M63.1 174h.2v.5h-.2z"/>
<path d="M63.1 175h.2v.9h-.2z"/>
<path d="M48.1 167.5h.7v.2h-.7z"/>
<path d="M49.6 167.5h1.5v.2h-1.5z"/>
<path d="M52 167.5h.7v.2h-.7z"/>
<path d="M53.5 167.5h1.5v.2h-1.5z"/>
<path d="M55.7 167.5h.8v.2h-.8z"/>
<path d="M57.3 167.5h1.6v.2h-1.6z"/>
<path d="M59.6 167.5h.8v.2h-.8z"/>
<path d="M61.1 167.5h1.6v.2h-1.6z"/>
<path d="M63.5 167.5h.8v.2h-.8z"/>
<path d="M65 167.5h1.5v.2h-1.5z"/>
<path d="M67.3 167.5h.8v.2h-.8z"/>
<path d="M68.8 167.5h1.6v.2h-1.6z"/>
<path d="M71.2 167.5h.7v.2h-.7z"/>
<path d="M72.7 167.5h1.5v.2h-1.5z"/>
<path d="M75 167.5h.8v.2h-.8z"/>
<path d="M76.6 167.5h1.5v.2h-1.5z"/>
</g>
<path d="M48.8 138.1h29.1v15.4h-29.1z" fill="#fff"/>
<path d="M77.7 138.1h.4v15.4h-.4zM77.9 153.5h.2v.2h-.2zM48.8 153.4h29.1v.3h-29.1zM48.6 153.5h.2v.2h-.2zM48.6 138.1h.4v15.4h-.4zM48.6 137.9h.2v.2h-.2zM48.8 137.9h29.1v.4h-29.1zM77.9 137.9h.2v.2h-.2z" fill="#1f1a17"/>
<path d="M49.5 139h27.5v13.7h-27.5z" fill="#fff"/>
<path d="M49.5 139h27.5v13.7h-27.5zM77 139h.1" fill="none" stroke="#1f1a17" stroke-width=".2"/>
<g fill="#1f1a17">
<path d="M48.8 153.4l.7-.7 .3 .3-.7 .7z"/>
<path d="M49.2 138.1l.7 .7-.3 .3-.7-.6z"/>
<path d="M76.9 138.7l.8-.6 .3 .3-.8 .7z"/>
<path d="M77.1 152.5l.8 .7-.3 .3-.7-.7z"/>
<path d="M44 143.6h4.6v.3h-4.6zM43.9 143.6h.1v.1h-.1zM43.9 143.7h.3v4.6h-.3zM43.9 148.3h.1v.3h-.1zM44 148.1h4.6v.5h-4.6z"/>
<path d="M77.9 143.6h4.5v.3h-4.5zM82.4 143.6h.2v.1h-.2zM82.2 143.7h.4v4.6h-.4zM82.4 148.3h.2v.2h-.2zM77.9 148.1h4.5v.4h-4.5z"/>
</g>
<path d="M47.8 143.7v4.6M79 143.7v4.6" fill="none" stroke="#1f1a17" stroke-width=".36"/>
<path d="M38.9 138.1h8.6M44 130.7v9.6M48.9 134v2.9M78.1 133.9v3M82.6 130.6v9.7M38.8 153.5h8.5M83.7 143.7h4.4M83.7 148.3h4.4" fill="none" stroke="#1f1a17" stroke-width=".27"/>
<path d="M76.6 134.7l1.5 .6-1.5 .7z" fill-rule="evenodd" fill="#1f1a17"/>
<path d="M50.2 135.4h26.5" fill="none" stroke="#1f1a17" stroke-width=".28"/>
<g fill="#1f1a17">
<path d="M48.9 135.3l1.5-.6-.2 .3v.7l.2 .3z" fill-rule="evenodd"/>
<path d="M81 131.4l1.6 .6-1.6 .7 .2-.4z" fill-rule="evenodd"/>
</g>
<path d="M45.4 132h35.8" fill="none" stroke="#1f1a17" stroke-width=".28"/>
<g fill="#1f1a17">
<path d="M44 132l1.6-.6-.2 .4 .2 .9z" fill-rule="evenodd"/>
<path d="M41.2 138.1l.6 1.5-.4-.2h-.6l-.3 .2z" fill-rule="evenodd"/>
</g>
<path d="M41.1 139.4v12.8" fill="none" stroke="#1f1a17" stroke-width=".28"/>
<g fill="#1f1a17">
<path d="M40.5 152l.3 .2h.6l.4-.2-.6 1.5z" fill-rule="evenodd"/>
<path d="M85.7 143.6l.6 1.5-.2-.2h-.7l-.3 .2z" fill-rule="evenodd"/>
</g>
<path d="M85.8 144.8v2.3" fill="none" stroke="#1f1a17" stroke-width=".28"/>
<path d="M85.1 146.9h1.2l-.6 1.5z" fill-rule="evenodd" fill="#1f1a17"/>
<g fill="#fff">
<path d="M61.7 130h3.3v3.6h-3.3z"/>
<path d="M61.6 133.6h3.6v3h-3.6z"/>
<path d="M39.8 144.3h2.6v3.2h-2.6z"/>
</g>
<g fill="#1f1a17">
<path d="M63.2 137.1h.3v.5h-.3z"/>
<path d="M63.2 138h.3v.9h-.3z"/>
<path d="M63.2 139.4h.3v.4h-.3z"/>
<path d="M63.2 140.3h.3v.9h-.3z"/>
<path d="M63.2 141.5h.3v.5h-.3z"/>
<path d="M63.2 142.4h.3v.9h-.3z"/>
<path d="M63.2 143.7h.3v.5h-.3z"/>
<path d="M63.2 144.7h.3v.8h-.3z"/>
<path d="M63.2 146h.3v.3h-.3z"/>
<path d="M63.2 146.8h.3v.9h-.3z"/>
<path d="M63.2 148.1h.3v.5h-.3z"/>
<path d="M63.2 149h.3v.9h-.3z"/>
<path d="M63.2 150.4h.3v.4h-.3z"/>
<path d="M63.2 151.2h.3v.9h-.3z"/>
<path d="M63.2 152.5h.3v.5h-.3z"/>
<path d="M63.2 153.4h.3v.9h-.3z"/>
<path d="M42.8 146.1h1.1v.2h-1.1z"/>
</g>
<path d="M44.9 146.2h2" fill="none" stroke="#1f1a17" stroke-width=".2"/>
<path d="M48 146.1h1.1v.2h-1.1z" fill="#1f1a17"/>
<path d="M50.1 146.2h2" fill="none" stroke="#1f1a17" stroke-width=".2"/>
<path d="M53.2 146.1h1v.2h-1z" fill="#1f1a17"/>
<path d="M55.3 146.2h2" fill="none" stroke="#1f1a17" stroke-width=".2"/>
<path d="M58.4 146.1h1v.2h-1z" fill="#1f1a17"/>
<path d="M60.5 146.2h2" fill="none" stroke="#1f1a17" stroke-width=".2"/>
<path d="M63.6 146.1h1v.2h-1z" fill="#1f1a17"/>
<path d="M65.7 146.2h2.1" fill="none" stroke="#1f1a17" stroke-width=".2"/>
<path d="M68.7 146.1h1.1v.2h-1.1z" fill="#1f1a17"/>
<path d="M70.8 146.2h2.2" fill="none" stroke="#1f1a17" stroke-width=".2"/>
<path d="M74 146.1h1v.2h-1z" fill="#1f1a17"/>
<path d="M76 146.2h2.1" fill="none" stroke="#1f1a17" stroke-width=".2"/>
<path d="M79.2 146.1h1v.2h-1z" fill="#1f1a17"/>
<path d="M81.2 146.2h2.1" fill="none" stroke="#1f1a17" stroke-width=".2"/>
<g fill="#1f1a17">
<path d="M108.4 167.4h.4v.3h-.4z"/>
<path d="M107.3 167.4h.8v.3h-.8z"/>
<path d="M106.5 167.4h.4v.3h-.4z"/>
<path d="M105.3 167.4h.8v.3h-.8z"/>
<path d="M104.6 167.4h.3v.3h-.3z"/>
<path d="M103.4 167.4h.7v.3h-.7z"/>
<path d="M102.6 167.4h.4v.3h-.4z"/>
<path d="M101.4 167.4h.8v.3h-.8z"/>
<path d="M100.6 167.4h.5v.3h-.5z"/>
<path d="M99.5 167.4h.8v.3h-.8z"/>
<path d="M98.7 167.4h.4v.3h-.4z"/>
<path d="M97.6 167.4h.7v.3h-.7z"/>
<path d="M96.8 167.4h.3v.3h-.3z"/>
<path d="M95.6 167.4h.8v.3h-.8z"/>
<path d="M94.8 167.4h.4v.3h-.4z"/>
<path d="M93.6 167.4h.8v.3h-.8z"/>
<path d="M101.2 157.6h.1v.4h-.1z"/>
<path d="M101.2 158.5h.1v.9h-.1z"/>
<path d="M101.2 159.8h.1v.5h-.1z"/>
<path d="M101.2 160.7h.1v.9h-.1z"/>
<path d="M101.2 162.1h.1v.4h-.1z"/>
<path d="M101.2 162.9h.1v.9h-.1z"/>
<path d="M101.2 164.3h.1v.4h-.1z"/>
<path d="M101.2 165.2h.1v.9h-.1z"/>
<path d="M101.2 166.4h.1v.5h-.1z"/>
<path d="M101.2 167.3h.1v.9h-.1z"/>
<path d="M101.2 168.7h.1v.4h-.1z"/>
<path d="M101.2 169.6h.1v.9h-.1z"/>
<path d="M101.2 170.9h.1v.5h-.1z"/>
<path d="M101.2 171.8h.1v.9h-.1z"/>
<path d="M101.2 173.2h.1v.4h-.1z"/>
<path d="M101.2 174.1h.1v.9h-.1z"/>
<path d="M99 167.6h.5v6.2h-.5zM99 167.4h.2v.2h-.2zM99.2 167.4h4.2v.4h-4.2zM103.4 167.4h.3v.2h-.3zM103.2 167.6h.5v6.2h-.5zM103.4 173.8h.3v.3h-.3zM99.2 173.6h4.2v.5h-4.2zM99 173.8h.2v.3h-.2z"/>
</g>
<path d="M89 175.4h3.7v2h-3.7z" fill="#fff"/>
<g fill="#1f1a17">
<path d="M99 182l.3 .2h.8l.3-.2-.8 1.6z" fill-rule="evenodd"/>
<path d="M99.6 184.9l.8 1.5h-1.4z" fill-rule="evenodd"/>
</g>
<g fill="#1f1a17">
<path d="M99.5 180.5h.3v1.8h-.3z"/>
<path d="M99.5 186.3h.3v1.7h-.3z"/>
</g>
<g fill="#131516">
<path d="M83.7 174.5l1.1 .5-.1 .3-1.2-.5z"/>
<path d="M85.4 175.6l.2-.2 1.2 .5-.1 .2z"/>
<path d="M87.6 176.2l1.3 .5-.2 .3-1.2-.5z"/>
</g>
<g fill="none" stroke="#1f1a17" stroke-width=".27">
<path d="M90.4 175.9a8.3 8.3 0 0 1 8.5-1.4 8.3 8.3 0 0 1 5.1 7 8.5 8.5 0 0 1-8.2 9.3 8.5 8.5 0 0 1-7.8-5.6 8.5 8.5 0 0 1 2.4-9.3z"/>
<circle cx="81" cy="172.8" r="2.91"/>
</g>
<g fill="#131516">
<path d="M92.6 235.8h.6v13.3h-.6z"/>
<path d="M92.9 235.5h12.7v.6h-12.7z"/>
</g>
<path d="M105.6 235.8v13.3" fill="none" stroke="#131516" stroke-width=".42"/>
<g fill="#131516">
<path d="M92.9 248.8h12.7v.5h-12.7z"/>
<path d="M48.4 235.8h.5v13.3h-.5z"/>
<path d="M48.7 248.8h12.6v.5h-12.6z"/>
<path d="M48.7 235.5h12.6v.6h-12.6z"/>
<path d="M61 235.8h.6v13.3h-.6z"/>
</g>
<path d="M50.8 242.5h4" fill="none" stroke="#131516" stroke-width=".2"/>
<path d="M55.5 242.4h.5v.2h-.5z" fill="#131516"/>
<path d="M56.6 242.5h3.5" fill="none" stroke="#131516" stroke-width=".2"/>
<path d="M60.8 242.4h.5v.2h-.5z" fill="#131516"/>
<path d="M62 242.5h3.4" fill="none" stroke="#131516" stroke-width=".2"/>
<path d="M66.1 242.4h.7v.2h-.7z" fill="#131516"/>
<path d="M67.3 242.5h3.7" fill="none" stroke="#131516" stroke-width=".2"/>
<path d="M71.5 242.4h.6v.2h-.6z" fill="#131516"/>
<path d="M72.6 242.5h3.7" fill="none" stroke="#131516" stroke-width=".2"/>
<path d="M76.8 242.4h.7v.2h-.7z" fill="#131516"/>
<path d="M78.1 242.5h3.5" fill="none" stroke="#131516" stroke-width=".2"/>
<path d="M82.3 242.4h.4v.2h-.4z" fill="#131516"/>
<path d="M83.4 242.5h3.6" fill="none" stroke="#131516" stroke-width=".2"/>
<path d="M87.6 242.4h.5v.2h-.5z" fill="#131516"/>
<path d="M88.8 242.5h3.4" fill="none" stroke="#131516" stroke-width=".2"/>
<path d="M92.9 242.4h.7v.2h-.7z" fill="#131516"/>
<path d="M94.1 242.5h3.6" fill="none" stroke="#131516" stroke-width=".2"/>
<path d="M98.2 242.4h.7v.2h-.7z" fill="#131516"/>
<path d="M39.5 235.8h8.3M77.1 228.5v10.4M39.5 249.1h8.3M41 240.5v3.9M77.1 241.3v2.5M77.1 246.1v10.5M99.4 242.5h4.2" fill="none" stroke="#131516" stroke-width=".2"/>
<path d="M36.3 230.9h4.7v.2h-4.7zM41 230.9v.1zM40.9 231h.1v4.8h-.1z" fill="#131516"/>
<g fill="#131516">
<path d="M40.3 244.4h1.5l-.8 4.7z"/>
<path d="M41 235.8l.8 4.7h-1.5z"/>
</g>
<path d="M48.7 226.8v8.1M53.3 228.3h3.3M61.3 228.3h5M61.3 226.8v8.1" fill="none" stroke="#131516" stroke-width=".2"/>
<g fill="#131516">
<path d="M48.7 228.3l4.6-.8v1.6z"/>
<path d="M56.6 227.5l4.7 .8-4.7 .8z"/>
</g>
<path d="M48.7 219.7v15.2M105.6 219.7v15.2M53.3 221.1h21.3M79.8 221.1h21.1" fill="none" stroke="#131516" stroke-width=".2"/>
<g fill="#131516">
<path d="M48.7 221.1l4.6-.8v1.7z"/>
<path d="M100.9 220.3l4.7 .8-4.7 .9z"/>
</g>
<path d="M61.3 249.9v12.2M92.9 249.9v12.2M66 260.6h9.3M78.9 260.6h9.3" fill="none" stroke="#131516" stroke-width=".2"/>
<g fill="#131516">
<path d="M61.3 260.6l4.7-.8v1.7z"/>
<path d="M88.2 259.8l4.7 .8-4.7 .9z"/>
</g>
<g font-size="4.2">
<text x="161.5" y="19.3">BAV16W/1N4148W</text>
<text x="18.7" y="115.8">Package Outline Dimensions</text>
<text x="18.7" y="203.5">Suggested Pad Layout</text>
</g>
<text font-size="3.5" fill="#231f20" x="20.3" y="270.9">BAV16W/1N4148W</text>
<g font-size="2.8" fill="#1f1a17">
<text x="28.4" y="30.8">10,000</text>
<text x="124.5" y="30.8">2.0</text>
<text x="124.7" y="36.5">1.8</text>
<text x="29.9" y="42.8">1,000</text>
<text x="124.7" y="43.1">1.6</text>
<text x="124.6" y="49">1.4</text>
<text x="32.3" y="55.5">100</text>
<text x="124.7" y="55.4">1.2</text>
<text x="124.7" y="62">1.0</text>
<text x="34" y="68.4">10</text>
<text x="124.6" y="68.2">0.8</text>
<text x="124.6" y="74.7">0.6</text>
<text x="35.7" y="80.8">1</text>
<text x="121.3" y="81" transform="rotate(-90 121.3 81)">C , TOTAL CAPACITANCE (pF)</text>
<text x="124.7" y="80.6">0.4</text>
<text x="124.5" y="87.2">0.2</text>
<text x="27.4" y="91.8" transform="rotate(-90 27.4 91.8)">I , INSTANTANEOUS REVERSE CURRENT (nA)</text>
<text x="33.2" y="92.9">0.1</text>
<text x="124.6" y="92.7">0.0</text>
<text x="38" y="96.7">0</text>
<text x="40.3" y="100">V , INSTANTANEOUS REVERSE VOLTAGE (V)</text>
<text x="50" y="96.6">20</text>
<text x="62.6" y="96.6">40</text>
<text x="75.6" y="96.5">60</text>
<text x="88.1" y="96.5">80</text>
<text x="99.7" y="96.5">100</text>
<text x="129.3" y="96.1">0</text>
<text x="141.1" y="99.5">V , DC REVERSE VOLTAGE (V)</text>
<text x="144.3" y="96">10</text>
<text x="160.2" y="96.3">20</text>
<text x="175.8" y="96.1">30</text>
<text x="191.6" y="96.1">40</text>
<text x="45.1" y="103.8">Figure 3 Typical Reverse Characteristics</text>
<text x="131.9" y="103.3">Figure 4 Total Capacitance vs. Reverse Voltage</text>
</g>
<g font-size="2.8">
<text x="18.7" y="123.4">Please see AP02002 at http://www.diodes.com/datasheets/ap02002.pdf for latest version.</text>
<text x="145.5" y="142.1">SOD123</text>
<text x="136.5" y="145.6">Dim</text>
<text x="138.2" y="149.1">A</text>
<text x="147.6" y="145.6">Min</text>
<text x="150.4" y="149.1">0.55 Typ</text>
<text x="159" y="145.6">Max</text>
<text x="138.2" y="152.6">B</text>
<text x="147.3" y="152.6">1.40</text>
<text x="159" y="152.6">1.70</text>
<text x="138.2" y="156.1">C</text>
<text x="138.2" y="159.6">H</text>
<text x="147.3" y="156.1">3.55</text>
<text x="147.3" y="159.6">2.55</text>
<text x="159" y="156.1">3.85</text>
<text x="159" y="159.6">2.85</text>
<text x="138.2" y="166.6">K</text>
<text x="138.4" y="163.1">J</text>
<text x="147.3" y="163.1">0.00</text>
<text x="147.3" y="166.6">1.00</text>
<text x="159" y="163.1">0.10</text>
<text x="159" y="166.6">1.35</text>
<text x="138" y="173.7">M</text>
<text x="138.3" y="170.2">L</text>
<text x="147.3" y="170.2">0.25</text>
<text x="147.3" y="173.7">0.10</text>
<text x="159" y="170.2">0.40</text>
<text x="159" y="173.7">0.15</text>
<text x="138.3" y="177.4">α</text>
<text x="149.2" y="177.3">0</text>
<text x="160.4" y="177.3">8°</text>
<text x="136.2" y="180.9">All Dimensions in mm</text>
<text x="18.7" y="211.2">Please see AP02001 at http://www.diodes.com/datasheets/ap02001.pdf for the latest version.</text>
<text x="129.1" y="234.3">Dimensions</text>
<text x="136" y="237.7">G</text>
<text x="147.7" y="234.3">Value (in mm)</text>
<text x="153.4" y="237.7">2.250</text>
<text x="135.4" y="244.8">X1</text>
<text x="136.2" y="241.3">X</text>
<text x="153.4" y="244.8">4.050</text>
<text x="153.4" y="241.3">0.900</text>
<text x="136.2" y="248.3">Y</text>
<text x="153.4" y="248.3">0.950</text>
<text x="100.3" y="273.5">www.diodes.com</text>
<text x="108.3" y="270.2">3 of 4</text>
</g>
<g font-size="2.8" fill="#131516">
<text x="75.5" y="222">X1</text>
<text x="33.6" y="232">Y</text>
<text x="67.3" y="229.2">X</text>
<text x="75.9" y="261.5">G</text>
</g>
<text font-size="2.8" fill="#231f20" x="182.3" y="270.6">September 2012</text>
<g font-size="2.6" fill="#1f1a17">
<text x="62.5" y="132.8">C</text>
<text x="62.5" y="136.1">H</text>
<text x="40.2" y="147.1">B</text>
<text x="87.1" y="147">A</text>
<text x="90.6" y="167.8">K</text>
<text x="40" y="169.2">M</text>
<text x="84.9" y="174.2">L</text>
</g>
<text font-size="2.5" x="20.3" y="274">Document number: DS30086 Rev. 24 - 2</text>
<g font-size="2.1" fill="#1f1a17">
<text x="122.1" y="78.9" transform="rotate(-90 122.1 78.9)">T</text>
<text x="28.2" y="91" transform="rotate(-90 28.2 91)">R</text>
<text x="42.1" y="100.8">R</text>
<text x="142.9" y="100.4">R</text>
</g>
<text font-size="2.1" fill="#231f20" x="182" y="273.2">© Diodes Incorporated</text>
</svg>
